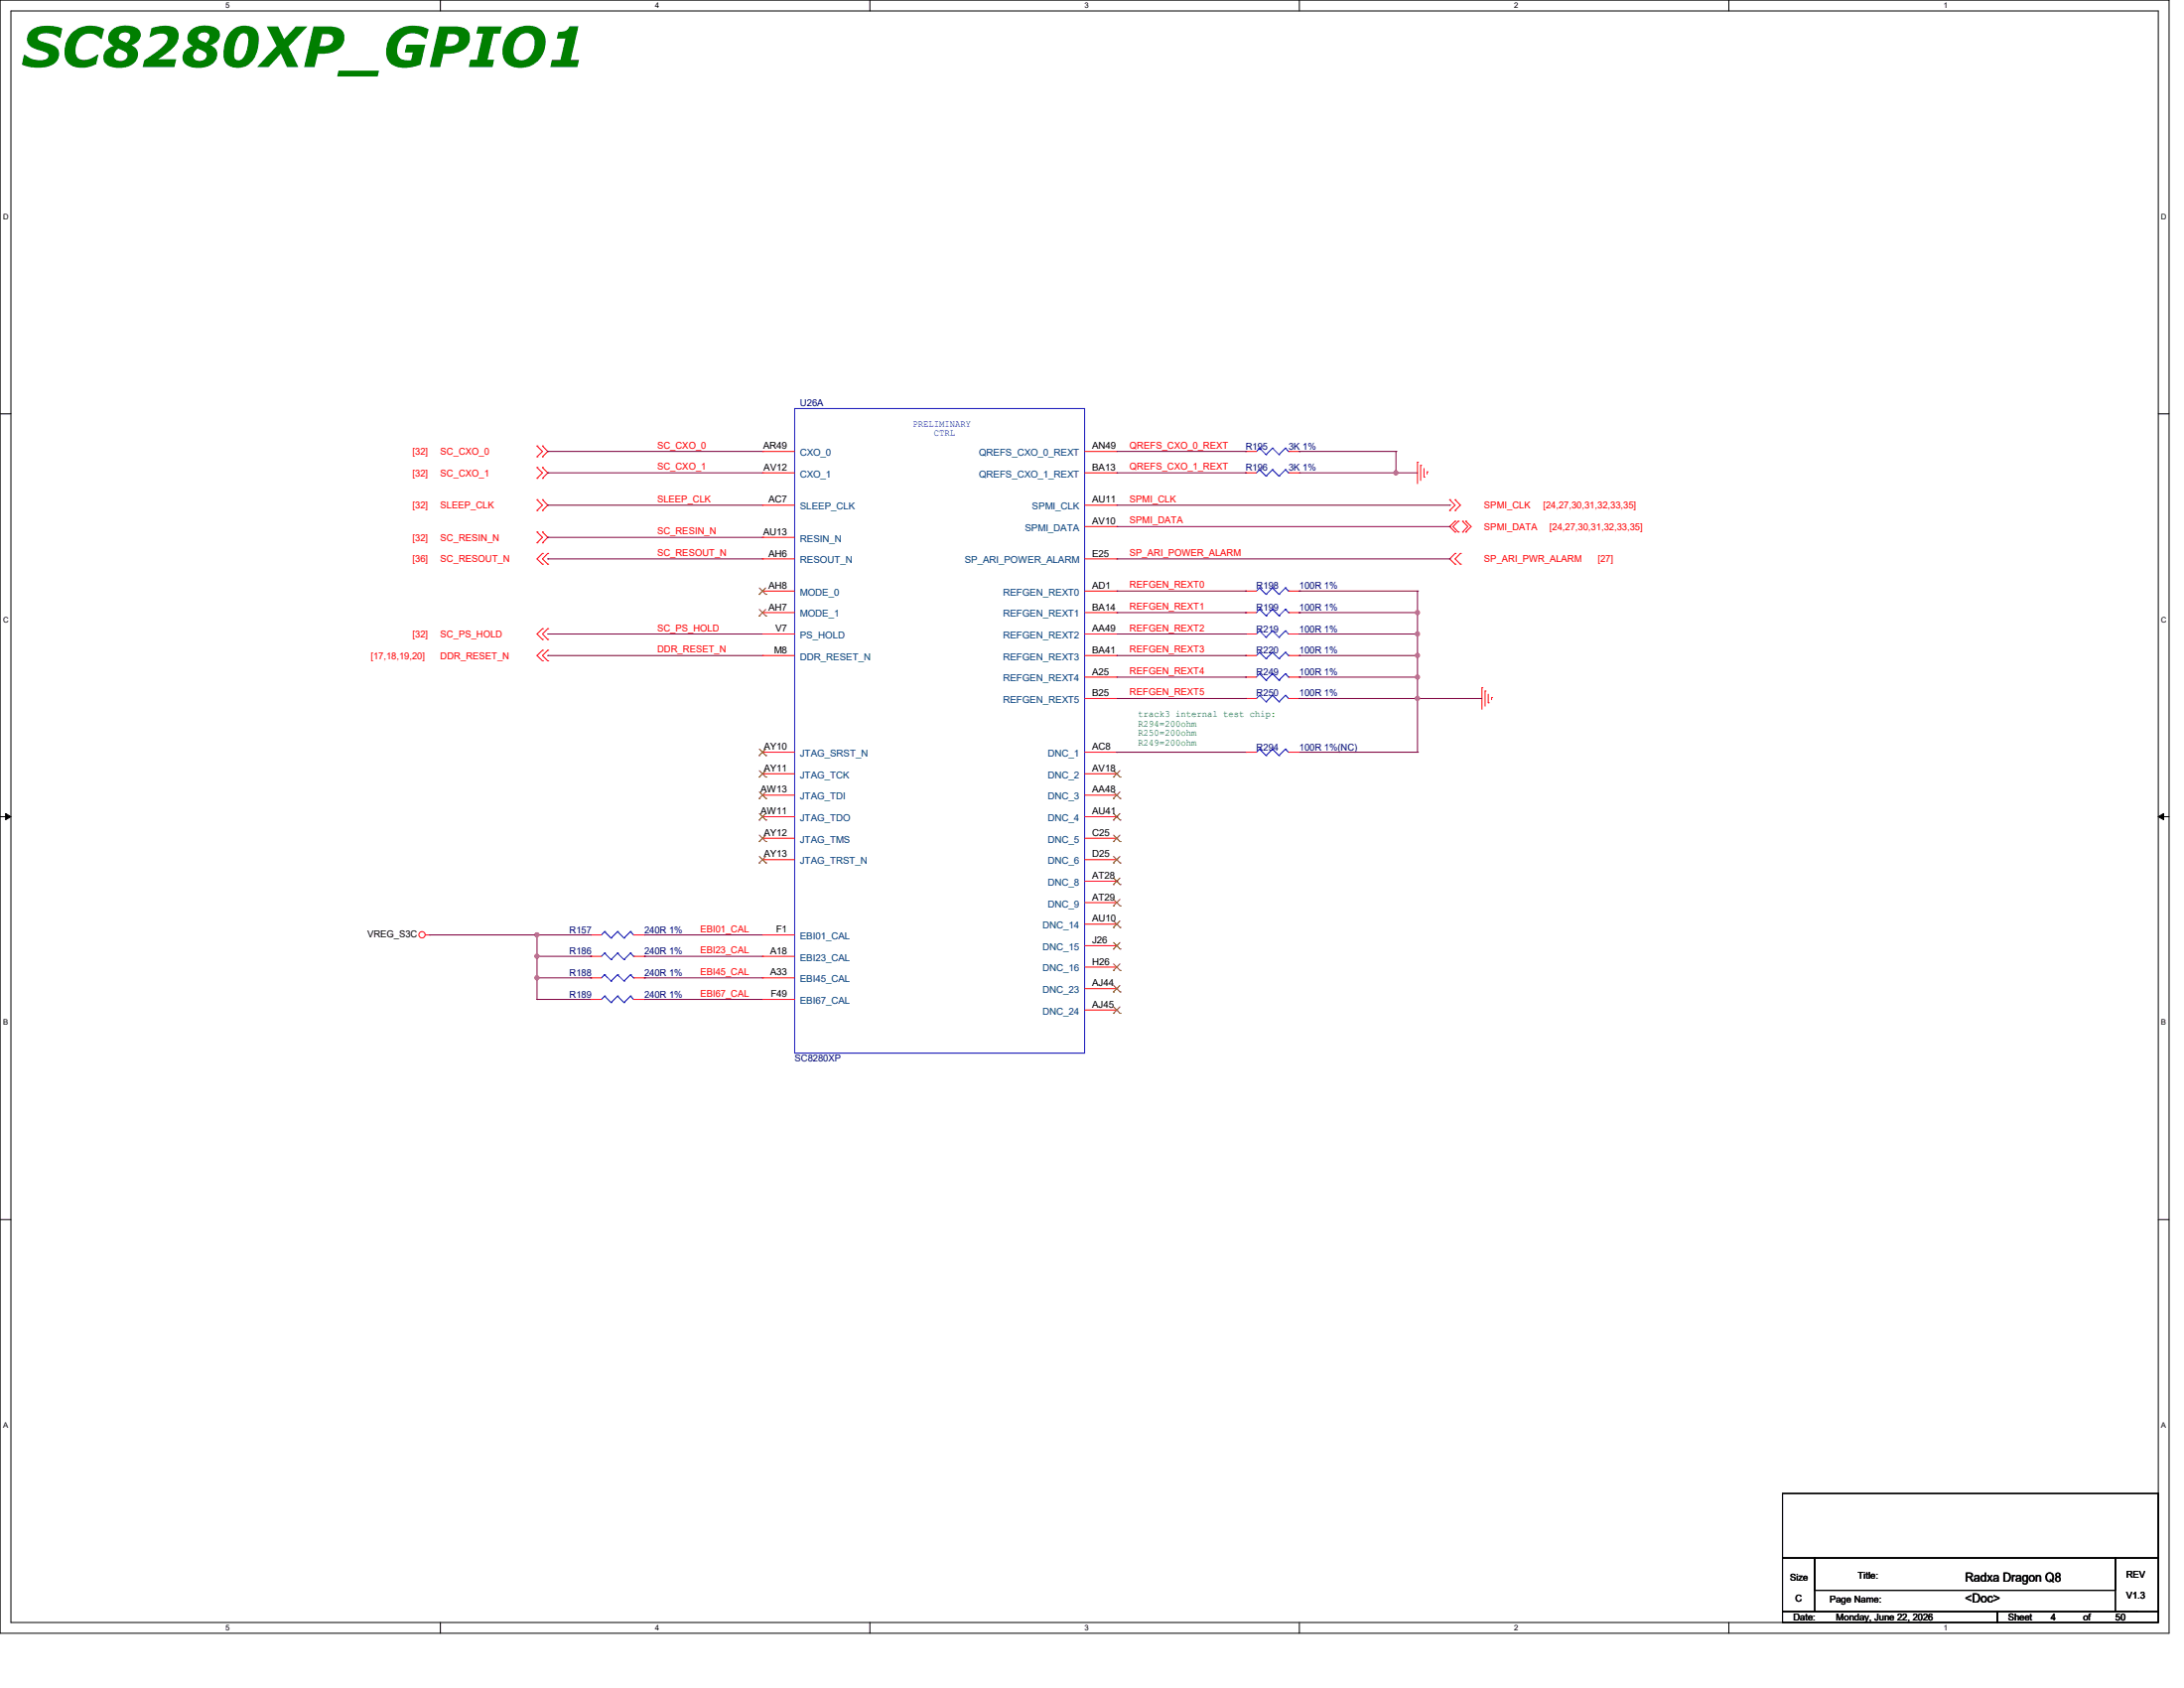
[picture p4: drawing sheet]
<svg xmlns="http://www.w3.org/2000/svg" width="558mm" height="431mm" viewBox="0 0 558 431" stroke-linecap="round" stroke-linejoin="round" font-family="sans-serif">
<g fill="none" stroke="#000" stroke-width=".25">
<path d="M0 0h554.2v417h-554.2zM2.8 2.8h548.6v411.5h-548.6zM112.5 0v2.8M222.3 0v2.8M332 0v2.8M441.7 0v2.8M0 105.7h2.8M551.4 105.7h2.8M0 208.5h2.8M1.4 207.7l1.4 .8-1.4 .8zM551.4 208.5l1.4-.8v1.6zM551.4 208.5h2.8"/>
<path d="M0 311.4h2.8M551.4 311.4h2.8M455.4 381.3h96v16.5h-96zM455.4 397.8h8.2v13.7h-8.2zM463.6 397.8h76.9v8.3h-76.9zM540.5 397.8h10.9v13.7h-10.9zM112.5 414.3v2.7M222.3 414.3v2.7M332 414.3v2.7M441.7 414.3v2.7M455.4 411.5h54.9v2.8h-54.9zM463.6 411.5h82.3"/>
<path d="M510.3 411.5h41.1v2.8h-41.1zM545.9 411.5h.1"/>
</g>
<path d="M1.4 207.7l1.4 .8-1.4 .8zM551.4 208.5l1.4-.8v1.6z" fill="#000"/>
<g fill="none" stroke="#f00" stroke-width=".25">
<path d="M137.2 113.9h.1M137.2 116.6h.1M137.2 119.4h.1M137.2 113.9l1.4 1.4-1.4 1.3M137.2 119.4l1.4 1.3-1.4 1.4M138.6 116.6h.1M138.6 113.9h.1M138.6 119.4h.1M138.6 113.9l1.4 1.4-1.4 1.3M138.6 119.4l1.4 1.3-1.4 1.4M194.8 115.3h.1M194.8 115.3h8.2"/>
<path d="M277.1 115.3h8.2M285.3 115.3h.1M318.3 115.3h.1M318.3 115.3h2.7M329.2 115.3h2.8M332 115.3h.1M362.2 118h.1M362.2 118v5.5M363 118.8h.1M363 118.8v3.9M363.8 119.6v2.2M137.2 122.1h.1"/>
<path d="M137.2 127.6h.1M137.2 130.3h.1M137.2 135.8h.1M137.2 138.6h.1M137.2 127.6l1.4 1.4-1.4 1.3M137.2 135.8l1.4 1.4-1.4 1.4M138.6 122.1h.1M138.6 130.3h.1M138.6 127.6h.1M138.6 138.6h.1M138.6 135.8h.1M138.6 127.6l1.4 1.4-1.4 1.3"/>
<path d="M138.6 135.8l1.4 1.4-1.4 1.4M194.8 120.7h.1M194.8 129h.1M194.8 137.2h.1M194.8 120.7h8.2M194.8 129h8.2M194.8 137.2h8.2M277.1 120.7h8.2M277.1 129h8.2M277.1 134.4h8.2M285.3 120.7h.1M285.3 129h.1"/>
<path d="M285.3 134.4h.1M318.3 120.7h.1M318.3 120.7h2.7M329.2 120.7h2.8M332 120.7h.1M363.8 121.8h.1M364.6 120.5h.1M364.6 120.5v.5M370.4 127.6h.1M370.4 130.3h.1M370.4 127.6l1.4 1.4-1.4 1.3M371.8 127.6h.1"/>
<path d="M371.8 130.3h.1M371.8 133.1h.1M371.8 135.8h.1M371.8 127.6l1.3 1.4-1.3 1.3M371.8 133.1l-1.4 1.3 1.4 1.4M372.6 135.8h.1M372.6 133.1h.1M372.6 133.1l-1.4 1.3 1.4 1.4M373.7 135.8h.1M373.7 133.1h.1M373.7 133.1l1.3 1.3-1.3 1.4M374.5 133.1h.1"/>
<path d="M374.5 135.8h.1M374.5 133.1l1.4 1.3-1.4 1.4M138.6 141.3h.1M138.6 144.1h.1M138.6 141.3l-1.4 1.4 1.4 1.4M140 141.3h.1M140 144.1h.1M140 141.3l-1.4 1.4 1.4 1.4M194.8 142.7h.1M194.8 150.9h.1M194.8 156.4h.1M194.8 150.9h8.2"/>
<path d="M194.8 156.4h8.2M194.8 142.7h8.2M277.1 150.9h8.2M277.1 156.4h8.2M277.1 142.7h8.2M285.3 142.7h.1M285.3 150.9h.1M285.3 156.4h.1M318.3 150.9h.1M318.3 156.4h.1M318.3 150.9h2.7M318.3 156.4h2.7"/>
<path d="M329.2 150.9h2.8M329.2 156.4h2.8M332 150.9h.1M332 156.4h.1M371.8 141.3h.1M371.8 144.1h.1M371.8 141.3l-1.4 1.4 1.4 1.4M373.1 144.1h.1M373.1 141.3h.1M373.1 141.3l-1.3 1.4 1.3 1.4M138.6 160.5h.1M138.6 163.3h.1"/>
<path d="M138.6 166h.1M138.6 168.7h.1M138.6 160.5l-1.4 1.4 1.4 1.4M138.6 166l-1.4 1.4 1.4 1.3M140 160.5h.1M140 163.3h.1M140 166h.1M140 168.7h.1M140 160.5l-1.4 1.4 1.4 1.4M140 166l-1.4 1.4 1.4 1.3M194.8 161.9h.1M194.8 167.4h.1"/>
<path d="M194.8 161.9h8.2M194.8 167.4h8.2M277.1 161.9h8.2M277.1 178.3h8.2M277.1 172.9h8.2M277.1 167.4h8.2M285.3 161.9h.1M285.3 167.4h.1M285.3 172.9h.1M285.3 178.3h.1M318.3 161.9h.1M318.3 178.3h.1"/>
<path d="M318.3 172.9h.1M318.3 167.4h.1M318.3 161.9h2.7M318.3 178.3h2.7M318.3 172.9h2.7M318.3 167.4h2.7M329.2 161.9h2.8M329.2 178.3h2.8M329.2 172.9h2.8M329.2 167.4h2.8M332 161.9h.1M332 178.3h.1"/>
<path d="M332 172.9h.1M332 167.4h.1M378.6 175.6h.1M378.6 175.6v5.5M379.4 176.4h.1M379.4 176.4v3.9M380.2 179.5h.1M380.2 177.2v2.3M381.1 178.1h.1M381.1 178.1v.5M194.8 192.1h.1M194.8 197.6h.1"/>
<path d="M194.8 192.1h8.2M194.8 197.6h8.2M277.1 192.1h8.2M277.1 197.6h8.2M285.3 192.1h.1M285.3 197.6h.1M318.3 192.1h.1M318.3 192.1h2.7M329.2 192.1h2.8M332 192.1h.1M194.8 203h.1M194.8 208.5h.1"/>
<path d="M194.8 214h.1M194.8 219.5h.1M194.8 203h8.2M194.8 208.5h8.2M194.8 214h8.2M194.8 219.5h8.2M277.1 203h8.2M277.1 208.5h8.2M277.1 214h8.2M277.1 219.5h8.2M285.3 203h.1M285.3 208.5h.1"/>
<path d="M285.3 214h.1M285.3 219.5h.1M108.7 238.7h1.1M109.8 238.7h.1M150.9 238.7h.1M150.9 238.7h2.8M161.9 238.7h2.7M164.6 238.7h.1M194.8 238.7h.1M194.8 238.7h8.2M277.1 225h8.2M277.1 230.5h8.2"/>
<path d="M277.1 236h8.2M285.3 225h.1M285.3 230.5h.1M285.3 236h.1M150.9 255.2h.1M150.9 249.7h.1M150.9 244.2h.1M150.9 255.2h2.8M150.9 249.7h2.8M150.9 244.2h2.8M161.9 255.2h2.7M161.9 249.7h2.7"/>
<path d="M161.9 244.2h2.7M164.6 255.2h.1M164.6 249.7h.1M164.6 244.2h.1M194.8 244.2h.1M194.8 249.7h.1M194.8 255.2h.1M194.8 255.2h8.2M194.8 249.7h8.2M194.8 244.2h8.2M277.1 241.5h8.2M277.1 246.9h8.2"/>
<path d="M277.1 252.4h8.2M277.1 257.9h8.2M285.3 241.5h.1M285.3 246.9h.1M285.3 252.4h.1M285.3 257.9h.1"/>
<circle cx="107.8" cy="238.7" r=".8"/>
</g>
<g fill="none" stroke="#00f" stroke-width=".25">
<path d="M203 104.3h74.1v164.6h-74.1zM321.8 114.4h.1M321.8 119.9h.1M321.8 114.4l-.8 .9M321.8 114.4l1.7 1.7M321.8 119.9l-.8 .8M321.8 119.9l1.7 1.7M323.5 116.1h.1M325.1 114.4h.1M325.1 119.9h.1M325.1 114.4l-1.6 1.7M325.1 114.4l1.7 1.7"/>
<path d="M325.1 119.9l-1.6 1.7M325.1 119.9l1.7 1.7M326.8 116.1h.1M328.4 114.4h.1M328.4 119.9h.1M328.4 114.4l-1.6 1.7M328.4 114.4l.8 .9M328.4 119.9l-1.6 1.7M328.4 119.9l.8 .8M329.2 115.3h.1M323.5 121.6h.1M326.8 121.6h.1"/>
<path d="M329.2 120.7h.1M321.8 150.1h.1M321.8 155.6h.1M321.8 150.1l-.8 .8M321.8 150.1l1.7 1.7M321.8 155.6l-.8 .8M321.8 155.6l1.7 1.6M323.5 151.8h.1M323.5 157.2h.1M325.1 150.1h.1M325.1 155.6h.1M325.1 150.1l-1.6 1.7"/>
<path d="M325.1 150.1l1.7 1.7M325.1 155.6l-1.6 1.6M325.1 155.6l1.7 1.6M326.8 151.8h.1M326.8 157.2h.1M328.4 150.1h.1M328.4 155.6h.1M328.4 150.1l-1.6 1.7M328.4 150.1l.8 .8M328.4 155.6l-1.6 1.6M328.4 155.6l.8 .8M329.2 150.9h.1"/>
<path d="M329.2 156.4h.1M321.8 161.1h.1M321.8 177.5h.1M321.8 172h.1M321.8 166.6h.1M321.8 161.1l-.8 .8M321.8 161.1l1.7 1.6M321.8 177.5l-.8 .8M321.8 177.5l1.7 1.7M321.8 172l-.8 .9M321.8 172l1.7 1.7M321.8 166.6l-.8 .8"/>
<path d="M321.8 166.6l1.7 1.6M323.5 162.7h.1M323.5 179.2h.1M323.5 173.7h.1M323.5 168.2h.1M325.1 161.1h.1M325.1 177.5h.1M325.1 172h.1M325.1 166.6h.1M325.1 161.1l-1.6 1.6M325.1 161.1l1.7 1.6M325.1 177.5l-1.6 1.7"/>
<path d="M325.1 177.5l1.7 1.7M325.1 172l-1.6 1.7M325.1 172l1.7 1.7M325.1 166.6l-1.6 1.6M325.1 166.6l1.7 1.6M326.8 162.7h.1M326.8 179.2h.1M326.8 173.7h.1M326.8 168.2h.1M328.4 161.1h.1M328.4 177.5h.1M328.4 172h.1"/>
<path d="M328.4 166.6h.1M328.4 161.1l-1.6 1.6M328.4 161.1l.8 .8M328.4 177.5l-1.6 1.7M328.4 177.5l.8 .8M328.4 172l-1.6 1.7M328.4 172l.8 .9M328.4 166.6l-1.6 1.6M328.4 166.6l.8 .8M329.2 161.9h.1M329.2 178.3h.1M329.2 172.9h.1"/>
<path d="M329.2 167.4h.1M321.8 191.3h.1M321.8 191.3l-.8 .8M321.8 191.3l1.7 1.6M323.5 192.9h.1M325.1 191.3h.1M325.1 191.3l-1.6 1.6M325.1 191.3l1.7 1.6M326.8 192.9h.1M328.4 191.3h.1M328.4 191.3l-1.6 1.6M328.4 191.3l.8 .8"/>
<path d="M329.2 192.1h.1M154.5 237.9h.1M154.5 237.9l-.8 .8M154.5 237.9l1.6 1.6M156.1 239.5h.1M157.8 237.9h.1M157.8 237.9l-1.7 1.6M157.8 237.9l1.6 1.6M159.4 239.5h.1M161.1 237.9h.1M161.1 237.9l-1.7 1.6M161.1 237.9l.8 .8"/>
<path d="M161.9 238.7h.1M154.5 254.3h.1M154.5 248.9h.1M154.5 243.4h.1M154.5 254.3l-.8 .9M154.5 254.3l1.6 1.7M154.5 248.9l-.8 .8M154.5 248.9l1.6 1.6M154.5 243.4l-.8 .8M154.5 243.4l1.6 1.6M156.1 256h.1M156.1 250.5h.1"/>
<path d="M156.1 245h.1M157.8 254.3h.1M157.8 248.9h.1M157.8 243.4h.1M157.8 254.3l-1.7 1.7M157.8 254.3l1.6 1.7M157.8 248.9l-1.7 1.6M157.8 248.9l1.6 1.6M157.8 243.4l-1.7 1.6M157.8 243.4l1.6 1.6M159.4 256h.1M159.4 250.5h.1"/>
<path d="M159.4 245h.1M161.1 254.3h.1M161.1 248.9h.1M161.1 243.4h.1M161.1 254.3l-1.7 1.7M161.1 254.3l.8 .9M161.1 248.9l-1.7 1.6M161.1 248.9l.8 .8M161.1 243.4l-1.7 1.6M161.1 243.4l.8 .8M161.9 255.2h.1M161.9 249.7h.1"/>
<path d="M161.9 244.2h.1"/>
</g>
<g fill="none" stroke="#7f3f00" stroke-width=".25">
<path d="M194 151.8h.1M194 157.3h.1M194 150.1l1.7 1.7M194 155.6l1.7 1.7M195.6 150.1l-1.6 1.7M195.6 155.6l-1.6 1.7M195.7 151.8h.1M195.7 157.3h.1M194 192.9h.1M194 198.4h.1M194 191.3l1.7 1.6M194 196.8l1.7 1.6"/>
<path d="M195.6 191.3l-1.6 1.6M195.6 196.8l-1.6 1.6M195.7 192.9h.1M195.7 198.4h.1M284.5 198.4h.1M284.5 196.8l1.7 1.6M286.1 196.8l-1.6 1.6M286.2 198.4h.1M194 203.9h.1M194 209.4h.1M194 214.9h.1M194 202.2l1.7 1.7"/>
<path d="M194 207.7l1.7 1.7M194 213.2l1.7 1.7M194 218.7l1.7 1.6M195.6 202.2l-1.6 1.7M195.6 207.7l-1.6 1.7M195.6 213.2l-1.6 1.7M195.6 218.7l-1.6 1.6M195.7 203.9h.1M195.7 209.4h.1M195.7 214.9h.1M284.5 203.9h.1M284.5 209.4h.1"/>
<path d="M284.5 214.9h.1M284.5 202.2l1.7 1.7M284.5 207.7l1.7 1.7M284.5 213.2l1.7 1.7M284.5 218.7l1.7 1.6M286.1 202.2l-1.6 1.7M286.1 207.7l-1.6 1.7M286.1 213.2l-1.6 1.7M286.1 218.7l-1.6 1.6M286.2 203.9h.1M286.2 209.4h.1M286.2 214.9h.1"/>
<path d="M194 220.3h.1M195.7 220.3h.1M284.5 220.3h.1M284.5 225.8h.1M284.5 231.3h.1M284.5 236.8h.1M284.5 224.2l1.7 1.6M284.5 229.7l1.7 1.6M284.5 235.2l1.7 1.6M286.1 224.2l-1.6 1.6M286.1 229.7l-1.6 1.6M286.1 235.2l-1.6 1.6"/>
<path d="M286.2 220.3h.1M286.2 225.8h.1M286.2 231.3h.1M286.2 236.8h.1M284.5 242.3h.1M284.5 247.8h.1M284.5 253.3h.1M284.5 258.7h.1M284.5 240.7l1.7 1.6M284.5 246.1l1.7 1.7M284.5 251.6l1.7 1.7M284.5 257.1l1.7 1.6"/>
<path d="M286.1 240.7l-1.6 1.6M286.1 246.1l-1.6 1.7M286.1 251.6l-1.6 1.7M286.1 257.1l-1.6 1.6M286.2 242.3h.1M286.2 247.8h.1M286.2 253.3h.1M286.2 258.7h.1"/>
</g>
<g fill="none" stroke="#7f003f" stroke-width=".25">
<path d="M140 115.3h.1M140 115.3h54.8M285.3 115.3h33M318.3 115.3h.1M140 137.2h.1M140 129h.1M140 120.7h.1M140 137.2h54.8M140 129h54.8M140 120.7h54.8M285.3 129h85.1M285.3 120.7h33"/>
<path d="M285.3 134.4h85.1M318.3 120.7h.1M370.4 129h.1M370.4 134.4h.1M140 142.7h.1M140 142.7h54.8M285.3 142.7h85.1M285.3 156.4h33M285.3 150.9h33M318.3 156.4h.1M318.3 150.9h.1M370.4 142.7h.1"/>
<path d="M140 167.4h.1M140 161.9h.1M140 167.4h54.8M140 161.9h54.8M285.3 167.4h33M285.3 161.9h33M285.3 178.3h33M285.3 172.9h33M318.3 178.3h.1M318.3 172.9h.1M318.3 167.4h.1M318.3 161.9h.1"/>
<path d="M150.9 238.7h.1M150.9 238.7h-13.7v5.5M164.6 238.7h.1M164.6 238.7h30.2M137.2 255.2h.1M137.2 244.2h.1M137.2 255.2h13.7M164.6 255.2h.1M164.6 249.7h.1M164.6 244.2h.1M164.6 255.2h30.2M164.6 249.7h30.2"/>
<path d="M164.6 244.2h30.2"/>
</g>
<circle cx="137.2" cy="238.7" r=".53" fill="#f0f"/>
<circle cx="137.2" cy="238.7" r=".53" fill="none" stroke="#f0f" stroke-width=".25"/>
<path d="M137.2 244.2h13.7M150.9 244.2h.1" fill="none" stroke="#7f003f" stroke-width=".25"/>
<circle cx="137.2" cy="244.2" r=".53" fill="#f0f"/>
<circle cx="137.2" cy="244.2" r=".53" fill="none" stroke="#f0f" stroke-width=".25"/>
<path d="M137.2 249.7h.1M137.2 244.2v5.5M137.2 249.7h13.7M150.9 249.7h.1" fill="none" stroke="#7f003f" stroke-width=".25"/>
<circle cx="137.2" cy="249.7" r=".53" fill="#f0f"/>
<circle cx="137.2" cy="249.7" r=".53" fill="none" stroke="#f0f" stroke-width=".25"/>
<path d="M332 120.7h24.7M356.7 120.7h.1M109.8 238.7h.1M109.8 238.7h27.4M137.2 255.2h.1M137.2 249.7v5.5" fill="none" stroke="#7f003f" stroke-width=".25"/>
<circle cx="356.6" cy="120.7" r=".53" fill="#f0f"/>
<circle cx="356.6" cy="120.7" r=".53" fill="none" stroke="#f0f" stroke-width=".25"/>
<path d="M332 115.3h.1M332 115.3h24.7M356.7 115.3h.1M356.7 115.3v5.4M356.7 120.7h.1M356.7 120.7h5.5M332 150.9h.1M332 150.9h30.2M362.2 150.9h.1M362.2 150.9v5.5M332 178.3h.1M332 178.3h30.2" fill="none" stroke="#7f003f" stroke-width=".25"/>
<circle cx="362.1" cy="178.3" r=".53" fill="#f0f"/>
<circle cx="362.1" cy="178.3" r=".53" fill="none" stroke="#f0f" stroke-width=".25"/>
<path d="M332 172.9h.1M332 172.9h30.2" fill="none" stroke="#7f003f" stroke-width=".25"/>
<circle cx="362.1" cy="172.9" r=".53" fill="#f0f"/>
<circle cx="362.1" cy="172.9" r=".53" fill="none" stroke="#f0f" stroke-width=".25"/>
<path d="M332 167.4h.1M332 167.4h30.2M362.2 172.9h.1M362.2 172.9v5.4" fill="none" stroke="#7f003f" stroke-width=".25"/>
<circle cx="362.1" cy="167.4" r=".53" fill="#f0f"/>
<circle cx="362.1" cy="167.4" r=".53" fill="none" stroke="#f0f" stroke-width=".25"/>
<path d="M332 161.9h.1M332 161.9h30.2M362.2 167.4h.1M362.2 167.4v5.5" fill="none" stroke="#7f003f" stroke-width=".25"/>
<circle cx="362.1" cy="161.9" r=".53" fill="#f0f"/>
<circle cx="362.1" cy="161.9" r=".53" fill="none" stroke="#f0f" stroke-width=".25"/>
<path d="M332 156.4h.1M332 156.4h30.2M362.2 161.9h.1M362.2 161.9v5.5" fill="none" stroke="#7f003f" stroke-width=".25"/>
<circle cx="362.1" cy="156.4" r=".53" fill="#f0f"/>
<circle cx="362.1" cy="156.4" r=".53" fill="none" stroke="#f0f" stroke-width=".25"/>
<path d="M362.2 156.4h.1M362.2 156.4v5.5M362.2 178.3h.1M362.2 178.3v13.8M362.2 178.3h16.4M285.3 192.1h.1M285.3 192.1h33M332 192.1h30.2M362.2 192.1h.1" fill="none" stroke="#7f003f" stroke-width=".25"/>
<circle cx="137.2" cy="238.7" r=".53" fill="#f0f"/>
<circle cx="137.2" cy="238.7" r=".53" fill="none" stroke="#f0f" stroke-width=".25"/>
<circle cx="137.2" cy="244.2" r=".53" fill="#f0f"/>
<circle cx="137.2" cy="244.2" r=".53" fill="none" stroke="#f0f" stroke-width=".25"/>
<circle cx="137.2" cy="249.7" r=".53" fill="#f0f"/>
<circle cx="137.2" cy="249.7" r=".53" fill="none" stroke="#f0f" stroke-width=".25"/>
<circle cx="356.6" cy="120.7" r=".53" fill="#f0f"/>
<circle cx="356.6" cy="120.7" r=".53" fill="none" stroke="#f0f" stroke-width=".25"/>
<circle cx="362.1" cy="178.3" r=".53" fill="#f0f"/>
<circle cx="362.1" cy="178.3" r=".53" fill="none" stroke="#f0f" stroke-width=".25"/>
<circle cx="362.1" cy="172.9" r=".53" fill="#f0f"/>
<circle cx="362.1" cy="172.9" r=".53" fill="none" stroke="#f0f" stroke-width=".25"/>
<circle cx="362.1" cy="167.4" r=".53" fill="#f0f"/>
<circle cx="362.1" cy="167.4" r=".53" fill="none" stroke="#f0f" stroke-width=".25"/>
<circle cx="362.1" cy="161.9" r=".53" fill="#f0f"/>
<circle cx="362.1" cy="161.9" r=".53" fill="none" stroke="#f0f" stroke-width=".25"/>
<circle cx="362.1" cy="156.4" r=".53" fill="#f0f"/>
<circle cx="362.1" cy="156.4" r=".53" fill="none" stroke="#f0f" stroke-width=".25"/>
<text font-size="14.2" fill="#007f00" x="5.5" y="17.1">SC8280XP_GPIO1</text>
<g font-size="3.3">
<text x="502.1" y="403.8">Radxa Dragon Q8</text>
<text x="502.1" y="409.3">&lt;Doc&gt;</text>
</g>
<g font-size="2.5" fill="#00007f">
<text x="204.4" y="103.8">U26A</text>
<text x="318.3" y="114.8">R195</text>
<text x="329.2" y="114.8">3K 1%</text>
<text x="318.3" y="120.3">R196</text>
<text x="329.2" y="120.3">3K 1%</text>
<text x="321" y="150.4">R198</text>
<text x="321" y="155.9">R199</text>
<text x="332" y="150.4">100R 1%</text>
<text x="332" y="155.9">100R 1%</text>
<text x="321" y="161.4">R219</text>
<text x="332" y="161.4">100R 1%</text>
<text x="321" y="166.9">R220</text>
<text x="332" y="166.9">100R 1%</text>
<text x="321" y="172.4">R249</text>
<text x="332" y="172.4">100R 1%</text>
<text x="321" y="177.8">R250</text>
<text x="332" y="177.8">100R 1%</text>
<text x="321" y="191.6">R294</text>
<text x="332" y="191.6">100R 1%(NC)</text>
<text x="145.5" y="238.2">R157</text>
<text x="164.6" y="238.2">240R 1%</text>
<text x="145.5" y="243.7">R186</text>
<text x="164.6" y="243.7">240R 1%</text>
<text x="145.5" y="249.2">R188</text>
<text x="164.6" y="249.2">240R 1%</text>
<text x="145.5" y="254.7">R189</text>
<text x="164.6" y="254.7">240R 1%</text>
<text x="203" y="271.1">SC8280XP</text>
</g>
<g font-size="2.5" fill="#00f">
<text x="233.2" y="109">PRELIMINARY</text>
<text x="238.6" y="111.4">CTRL</text>
</g>
<g font-size="2.5" fill="#f00">
<text x="105.4" y="116.1">[32]</text>
<text x="112.5" y="116.1">SC_CXO_0</text>
<text x="167.9" y="120">SC_CXO_1</text>
<text x="167.9" y="114.5">SC_CXO_0</text>
<text x="288.6" y="120">QREFS_CXO_1_REXT</text>
<text x="288.6" y="114.5">QREFS_CXO_0_REXT</text>
<text x="105.4" y="121.6">[32]</text>
<text x="112.5" y="121.6">SC_CXO_1</text>
<text x="105.4" y="129.8">[32]</text>
<text x="112.5" y="129.8">SLEEP_CLK</text>
<text x="167.9" y="128.2">SLEEP_CLK</text>
<text x="288.6" y="128.2">SPMI_CLK</text>
<text x="379.2" y="129.8">SPMI_CLK</text>
<text x="394.3" y="129.8">[24,27,30,31,32,33,35]</text>
<text x="167.9" y="136.4">SC_RESIN_N</text>
<text x="288.6" y="133.7">SPMI_DATA</text>
<text x="379.2" y="135.3">SPMI_DATA</text>
<text x="395.9" y="135.3">[24,27,30,31,32,33,35]</text>
<text x="105.4" y="138.1">[32]</text>
<text x="105.4" y="143.6">[36]</text>
<text x="112.5" y="138.1">SC_RESIN_N</text>
<text x="112.5" y="143.6">SC_RESOUT_N</text>
<text x="167.9" y="141.9">SC_RESOUT_N</text>
<text x="288.6" y="141.9">SP_ARI_POWER_ALARM</text>
<text x="379.2" y="143.6">SP_ARI_PWR_ALARM</text>
<text x="408.2" y="143.6">[27]</text>
<text x="288.6" y="155.7">REFGEN_REXT1</text>
<text x="288.6" y="150.2">REFGEN_REXT0</text>
<text x="167.9" y="161.1">SC_PS_HOLD</text>
<text x="288.6" y="161.1">REFGEN_REXT2</text>
<text x="105.4" y="162.8">[32]</text>
<text x="112.5" y="162.8">SC_PS_HOLD</text>
<text x="167.9" y="166.6">DDR_RESET_N</text>
<text x="288.6" y="166.6">REFGEN_REXT3</text>
<text x="94.7" y="168.3">[17,18,19,20]</text>
<text x="112.5" y="168.3">DDR_RESET_N</text>
<text x="288.6" y="172.1">REFGEN_REXT4</text>
<text x="288.6" y="177.6">REFGEN_REXT5</text>
<text x="178.9" y="238">EBI01_CAL</text>
<text x="178.9" y="243.4">EBI23_CAL</text>
<text x="178.9" y="248.9">EBI45_CAL</text>
<text x="178.9" y="254.4">EBI67_CAL</text>
</g>
<g font-size="2.5">
<text x="195" y="114.7">AR49</text>
<text x="279" y="114.7">AN49</text>
<text x="195.1" y="120.1">AV12</text>
<text x="279" y="120.1">BA13</text>
<text x="196.3" y="128.4">AC7</text>
<text x="279" y="128.4">AU11</text>
<text x="195" y="136.6">AU13</text>
<text x="279" y="133.9">AV10</text>
<text x="196.3" y="142.1">AH6</text>
<text x="279" y="142.1">E25</text>
<text x="196.3" y="150.3">AH8</text>
<text x="196.3" y="155.8">AH7</text>
<text x="279" y="150.3">AD1</text>
<text x="279" y="155.8">BA14</text>
<text x="198.1" y="161.3">V7</text>
<text x="279" y="161.3">AA49</text>
<text x="197.8" y="166.8">M8</text>
<text x="279" y="166.8">BA41</text>
<text x="279" y="172.3">A25</text>
<text x="279" y="177.8">B25</text>
<text x="195.2" y="191.5">AY10</text>
<text x="279" y="191.5">AC8</text>
<text x="195.2" y="197">AY11</text>
<text x="279" y="197">AV18</text>
<text x="194.3" y="202.4">AW13</text>
<text x="279" y="202.4">AA48</text>
<text x="194.3" y="207.9">AW11</text>
<text x="279" y="207.9">AU41</text>
<text x="195.2" y="213.4">AY12</text>
<text x="279" y="213.4">C25</text>
<text x="195.2" y="218.9">AY13</text>
<text x="279" y="218.9">D25</text>
<text x="279" y="224.4">AT28</text>
<text x="279" y="229.9">AT29</text>
<text x="93.9" y="239.3">VREG_S3C</text>
<text x="198.3" y="238.1">F1</text>
<text x="279" y="235.4">AU10</text>
<text x="196.8" y="243.6">A18</text>
<text x="279" y="240.9">J26</text>
<text x="196.8" y="249.1">A33</text>
<text x="279" y="246.3">H26</text>
<text x="279" y="251.8">AJ44</text>
<text x="196.9" y="254.6">F49</text>
<text x="279" y="257.3">AJ45</text>
<text x="457.3" y="403.6">Size</text>
<text x="474.6" y="403.1">Title:</text>
<text x="543.2" y="402.8">REV</text>
<text x="458.2" y="413.8">Date:</text>
<text x="458.7" y="408.9">C</text>
<text x="467.5" y="409.1">Page Name:</text>
<text x="469.1" y="413.8">Monday, June 22, 2026</text>
<text x="513" y="413.8">Sheet</text>
<text x="524" y="413.8">4</text>
<text x="532.2" y="413.8">of</text>
<text x="540.5" y="413.8">50</text>
<text x="543.2" y="408.3">V1.3</text>
</g>
<g font-size="2.5" fill="#003f7f">
<text x="204.4" y="116.4">CXO_0</text>
<text x="250.1" y="116.4">QREFS_CXO_0_REXT</text>
<text x="204.4" y="121.9">CXO_1</text>
<text x="250.1" y="121.9">QREFS_CXO_1_REXT</text>
<text x="204.4" y="130.1">SLEEP_CLK</text>
<text x="263.7" y="130.1">SPMI_CLK</text>
<text x="261.9" y="135.6">SPMI_DATA</text>
<text x="204.4" y="138.3">RESIN_N</text>
<text x="204.4" y="143.8">RESOUT_N</text>
<text x="246.5" y="143.8">SP_ARI_POWER_ALARM</text>
<text x="204.4" y="152.1">MODE_0</text>
<text x="256.3" y="152.1">REFGEN_REXT0</text>
<text x="204.4" y="157.6">MODE_1</text>
<text x="256.3" y="157.6">REFGEN_REXT1</text>
<text x="204.4" y="163">PS_HOLD</text>
<text x="256.3" y="163">REFGEN_REXT2</text>
<text x="204.4" y="168.5">DDR_RESET_N</text>
<text x="256.3" y="168.5">REFGEN_REXT3</text>
<text x="256.3" y="174">REFGEN_REXT4</text>
<text x="256.3" y="179.5">REFGEN_REXT5</text>
<text x="204.4" y="193.2">JTAG_SRST_N</text>
<text x="267.7" y="193.2">DNC_1</text>
<text x="204.4" y="198.7">JTAG_TCK</text>
<text x="267.7" y="198.7">DNC_2</text>
<text x="204.4" y="204.2">JTAG_TDI</text>
<text x="204.4" y="209.7">JTAG_TDO</text>
<text x="267.7" y="204.2">DNC_3</text>
<text x="267.7" y="209.7">DNC_4</text>
<text x="204.4" y="215.2">JTAG_TMS</text>
<text x="267.7" y="215.2">DNC_5</text>
<text x="204.4" y="220.6">JTAG_TRST_N</text>
<text x="267.7" y="220.6">DNC_6</text>
<text x="267.7" y="226.1">DNC_8</text>
<text x="267.7" y="231.6">DNC_9</text>
<text x="204.4" y="239.9">EBI01_CAL</text>
<text x="266.4" y="237.1">DNC_14</text>
<text x="204.4" y="245.3">EBI23_CAL</text>
<text x="266.4" y="242.6">DNC_15</text>
<text x="204.4" y="250.8">EBI45_CAL</text>
<text x="266.4" y="248.1">DNC_16</text>
<text x="204.4" y="256.3">EBI67_CAL</text>
<text x="266.4" y="253.6">DNC_23</text>
<text x="266.4" y="259">DNC_24</text>
</g>
<g font-size="2.5" fill="#007f00">
<text x="290.8" y="183">track3 internal test chip:</text>
<text x="290.8" y="185.5">R294=200ohm</text>
<text x="290.8" y="188">R250=200ohm</text>
<text x="290.8" y="190.4">R249=200ohm</text>
</g>
<g font-size="2">
<text x="57.7" y="2.1">5</text>
<text x="167.4" y="2.1">4</text>
<text x="277.1" y="2.1">3</text>
<text x="386.8" y="2.1">2</text>
<text x="496.6" y="2.1">1</text>
<text x=".8" y="56">D</text>
<text x="552.2" y="56">D</text>
<text x=".8" y="158.9">C</text>
<text x="552.2" y="158.9">C</text>
<text x=".8" y="261.7">B</text>
<text x="552.2" y="261.7">B</text>
<text x=".8" y="364.6">A</text>
<text x="552.2" y="364.6">A</text>
<text x="57.7" y="416.3">5</text>
<text x="167.4" y="416.3">4</text>
<text x="277.1" y="416.3">3</text>
<text x="386.8" y="416.3">2</text>
<text x="496.6" y="416.3">1</text>
</g>
</svg>
